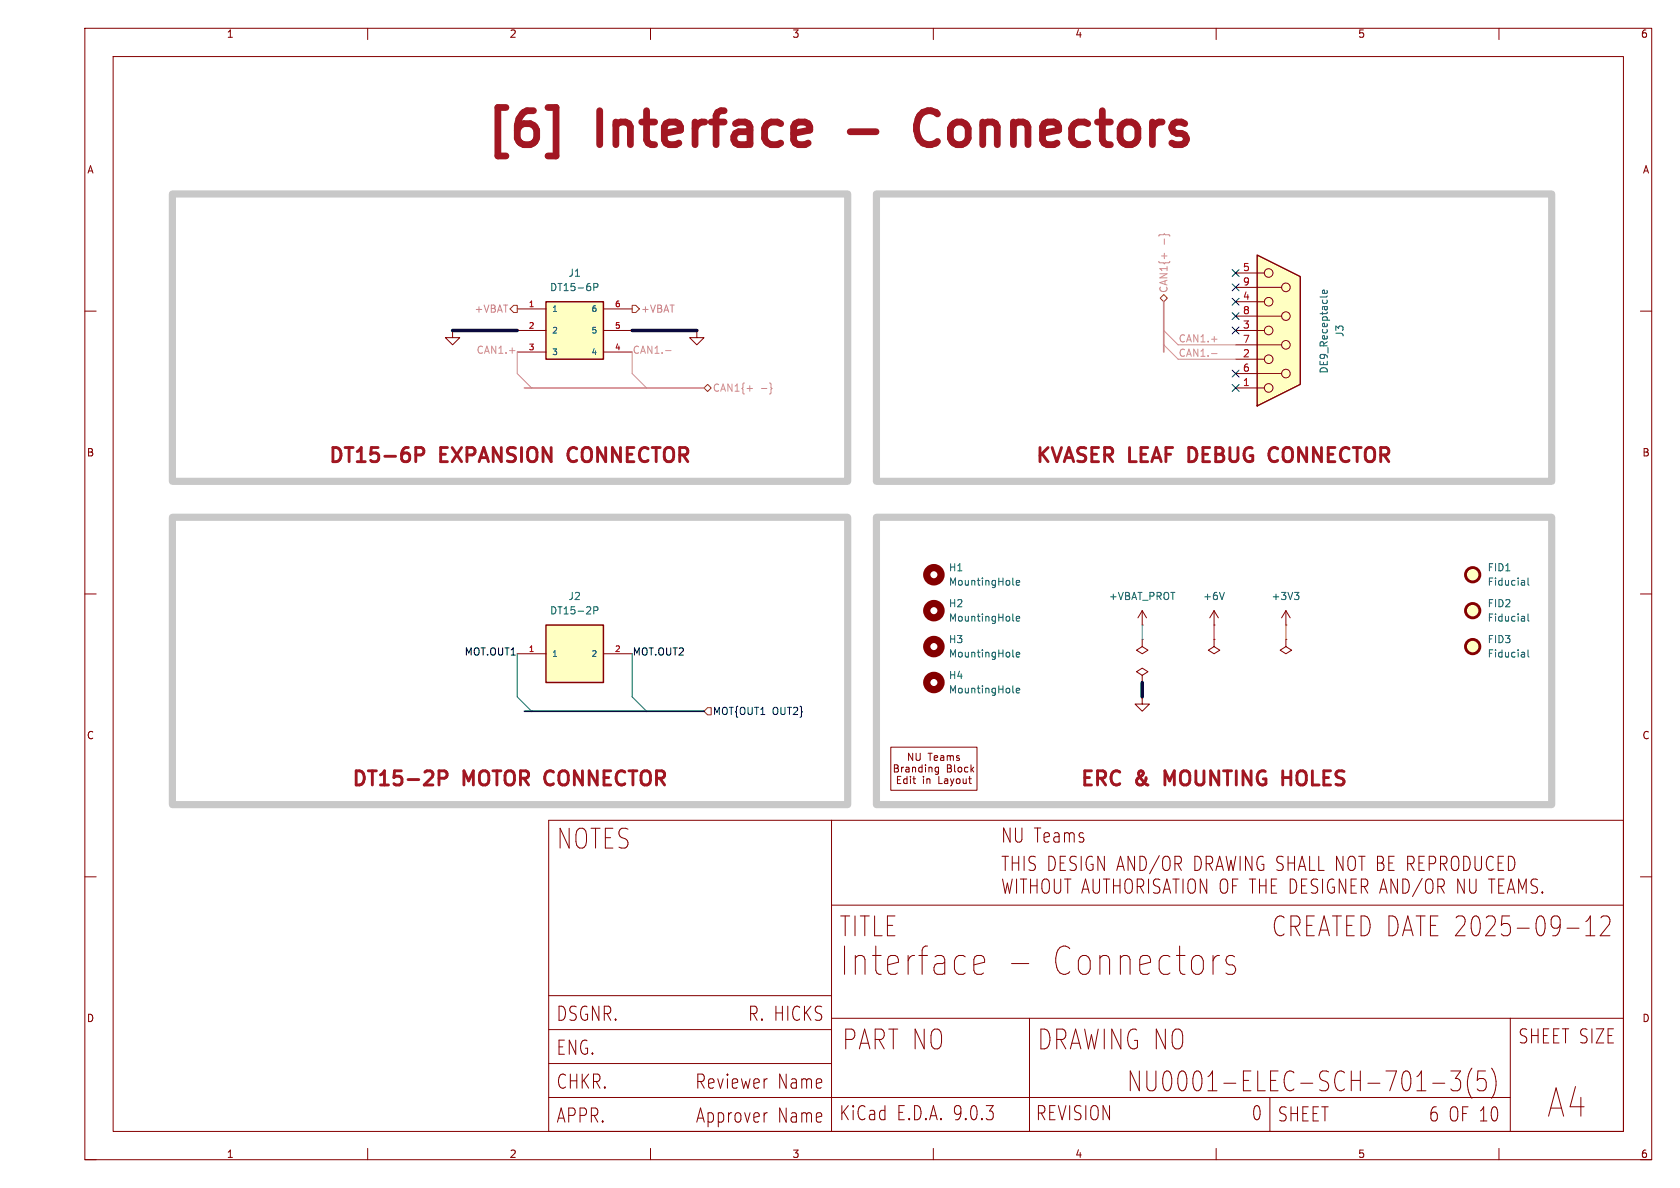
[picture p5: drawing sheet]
<svg xmlns="http://www.w3.org/2000/svg" width="297mm" height="210mm" viewBox="0 0 297 210" stroke-linecap="round" stroke-linejoin="round" font-family="sans-serif">
<g fill="none" stroke="#840000" stroke-width=".18">
<path d="M15 5h277v200h-277zM20 10h267v190h-267zM65 5v2M115 5v2M165 5v2M215 5v2M265 5v2M15 55h2M290 55h2M15 105h2M290 105h2M15 155h2"/>
<path d="M147 145h140v55h-140zM147 145h-50v55h50M177.2 155.4l.5 2.5 .4-1.8 .4 1.8 .5-2.5M179.7 155.4v2.5M181 155.4v2.5M182.2 155.4v2.5M182.2 156.6h1.1M183.3 155.4v2.5M184.7 155.4l-.2 .1a2.12 2.12 0 0 0 0 2.3l.2 .1 .5-.1a2.12 2.12 0 0 0 0-2.3l-.2-.1M186.4 155.4v2l.4 .5 .5-.1 .2-.4v-2M188.8 155.4v2.5M191.2 157.9l.7-2.5 .7 2.5"/>
<path d="M191.4 157.2h1M193.2 155.4v2l.4 .5 .6-.1 .2-.4v-2M195.6 155.4v2.5M196.9 156.6h1.1M196.9 155.4v2.5M198 155.4v2.5M199.3 155.4l-.2 .1a2.12 2.12 0 0 0 0 2.3l.2 .1 .6-.1a2.12 2.12 0 0 0 0-2.3l-.2-.1M201 155.4v2.5M201.5 156.7l.7 1.2M201.8 155.4a.73 .73 0 0 1 .4 .6 .73 .73 0 0 1-.4 .7h-.8M203 155.4v2.5M204.3 155.4a.65 .65 0 0 0-.4 .6 .65 .65 0 0 0 .4 .6 .71 .71 0 0 1 .7 .4 .71 .71 0 0 1-.1 .8l-.2 .1-.8-.1"/>
<path d="M204.8 155.4l.2 .1M205.6 157.9l.7-2.5 .7 2.5M205.8 157.2h1M207.9 155.4v2.5M209.1 155.4v2.5M210.5 155.4l-.2 .1a2.12 2.12 0 0 0 0 2.3l.2 .1 .5-.1a2.12 2.12 0 0 0 0-2.3l-.1-.1M213.3 155.4v2.5l-1.1-2.5v2.5M216.2 155.4l-.2 .1a2.12 2.12 0 0 0 0 2.3l.2 .1 .6-.1a2.12 2.12 0 0 0 0-2.3l-.2-.1M217.9 156.6h.7M217.9 155.4v2.5M221.4 155.4v2.5M222.7 156.6h1.1"/>
<path d="M222.7 155.4v2.5M223.8 155.4v2.5M224.8 156.6h.6M224.8 155.4v2.5h.9M228.1 155.4v2.5h.5a1.49 1.49 0 0 0 .4-2.1l-.4-.4M230.1 156.6h.7M230.1 155.4v2.5h.9M232.2 155.4a.65 .65 0 0 0-.4 .6 .65 .65 0 0 0 .4 .6 .71 .71 0 0 1 .7 .4 .71 .71 0 0 1-.1 .8l-.2 .1-.8-.1M232.7 155.4l.3 .1M233.8 155.4v2.5M235.3 155.4a1.49 1.49 0 0 0-.4 2.1 .61 .61 0 0 0 1 .2v-.9h-.4M235.6 155.4l.2 .1"/>
<path d="M237.9 155.4v2.5l-1.1-2.5v2.5M238.9 156.6h.6M238.9 155.4v2.5h.9M240.7 155.4v2.5M241.1 156.7l.7 1.2M241.4 155.4a.73 .73 0 0 1 .4 .6 .73 .73 0 0 1-.4 .7h-.7M243.9 157.9l.7-2.5 .6 2.5M244.1 157.2h.9M247 155.4v2.5l-1.1-2.5v2.5M248 155.4v2.5h.5a1.49 1.49 0 0 0 .5-2.1l-.5-.4M251.4 155.3l-1.7 3.2M252.5 155.4l-.2 .1a2.12 2.12 0 0 0 0 2.3l.2 .1 .5-.1a2.12 2.12 0 0 0 0-2.3l-.1-.1"/>
<path d="M254.2 155.4v2.5M254.7 156.7l.6 1.2M255 155.4a.73 .73 0 0 1 .4 .6 .73 .73 0 0 1-.4 .7h-.8M258.9 155.4v2.5l-1.2-2.5v2.5M259.8 155.4v2l.4 .5 .6-.1 .2-.4v-2M263.7 155.4v2.5M265 156.6h.6M265 155.4v2.5h.9M266.5 157.9l.6-2.5 .7 2.5M266.7 157.2h.9M268.5 157.9v-2.5l.6 1.8 .7-1.8v2.5M271 155.4a.65 .65 0 0 0-.3 .6 .65 .65 0 0 0 .3 .6 .71 .71 0 0 1 .7 .4 .71 .71 0 0 1-.1 .8l-.2 .1-.7-.1"/>
<path d="M271.5 155.4l.3 .1M272.7 157.7l.1 .1-.1 .1M272.7 157.7l-.1 .1 .1 .1M272.7 157.7v.2M290 155h2M97 176h50M147 160h140M172.2 170.6l1.9-.5v-.5l-.2-.5-.4-.2h-.8l-.3 .2-.2 .5v1.9l.2 .5 .3 .2h.8l.4-.2M178.8 170.3h3.1M218.3 169.1l-.4-.2h-.6a.89 .89 0 0 0-.6 .8 .89 .89 0 0 0 .6 .9h.6a.89 .89 0 0 1 .6 .8 .89 .89 0 0 1-.6 .8h-.8l-.4-.2M277 164.1h2.2M280.4 165.4h1.6"/>
<path d="M280.4 162.9l.2-.2 .6-.8v3.5M283 162.2l.4-.3h.7a1.01 1.01 0 0 1 .4 1.5l-1.6 2h1.7M97 194h170M97 188h50M97 182h50M135.5 196.7h.2M147 180h140M182 180v20M224.5 194v6M253.3 191.5h2.1M256.5 189.3h1.7l-.9 1.4a.77 .77 0 0 1 .9 .6v.9l-.2 .5-.3 .1h-.8l-.4-.3M260.2 188.8a4.8 4.8 0 0 0 0 5.4"/>
<path d="M262.6 189.3h-1.3l-.1 1.7 .4-.3h.6l.3 .1a1.44 1.44 0 0 1 0 1.9l-.3 .1h-.6l-.4-.3M263.7 188.8a4.8 4.8 0 0 1 0 5.4M267 180v20M15 205h2M65 203v2M115 203v2M165 203v2M215 203v2M265 203v2M290 205h2"/>
</g>
<path d="M96.5 53.3h10.2v10.2h-10.2z" fill="#ffffc2"/>
<path d="M96.5 53.3h10.2v10.2h-10.2z" fill="none" stroke="#840000" stroke-width=".25"/>
<path d="M80 58.4v1.3h1.3l-1.3 1.3-1.3-1.3h1.3M80 58.4h.1M91.4 54.6h5.1M91.4 58.4h5.1M106.7 54.6h5.1M106.7 58.4h5.1M91.4 62.2h5.1M106.7 62.2h5.1M214.6 110.5h.1M214.6 108l-.7 1.2M214.6 108l.8 1.2M214.6 108v2.5" fill="none" stroke="#840000" stroke-width=".18"/>
<path d="M105 50.8l.6-.1 .1-.2v-.3l-.7-.1v1.3M216.4 104.7l-.4 1.3" fill="none" stroke="#006464" stroke-width=".18"/>
<path d="M96.5 110.5h10.2v10.2h-10.2z" fill="#ffffc2"/>
<path d="M96.5 110.5h10.2v10.2h-10.2z" fill="none" stroke="#840000" stroke-width=".25"/>
<g fill="none" stroke="#840000" stroke-width=".18">
<path d="M91.4 115.6h5.1M106.7 115.6h5.1M201.9 110.5h.1M201.9 119.4l1-.7-1-.6-1 .6 1 .7v1.3M201.9 113v1.3l1 .6-1 .7-1-.7 1-.6M201.9 113h.1M201.9 108l-.7 1.2M201.9 108l.8 1.2M201.9 108v2.5M214.6 113v1.3l1 .6-1 .7-1-.7 1-.6M214.6 113h.1M227.3 110.5h.1"/>
<path d="M227.3 113v1.3l1 .6-1 .7-1-.7 1-.6M227.3 113h.1M227.3 108l-.7 1.2M227.3 108l.8 1.2M227.3 108v2.5M201.9 120.7h.1"/>
</g>
<g fill="none" stroke="#006464" stroke-width=".18">
<path d="M105 107.9h.6l.1-.2v-.3l-.7-.1v1.2M179.1 116l.1 .1M179.1 109.6l.1 .2M179.1 103.3l.1 .1M179.7 115.7l.6-.1-.1-.2-.4-.1-.1 .2v.6h.5M179.7 103l.6-.1-.1-.2-.4-.1-.1 .2v.6h.5M179.7 109.4l.6-.1-.1-.3h-.4l-.1 .1v.6h.5M228.8 104.7h.8l-.4 .5M229.4 105.2l.2 .2v.3l-.2 .3M269.5 102.7v.7M269.5 109v.8M269.5 115.4v.7"/>
<path d="M269.5 103.4h-.1M269.5 102.9l-.1 .1M269.5 109.7l-.1 .1M269.5 109.3h-.1M269.5 116.1h-.1M269.5 115.6l-.1 .1M270.1 102.2v1.1l.2 .1M270.1 108.5v1.1l.2 .2M270.1 114.9v1.1l.2 .1"/>
</g>
<g fill="#ffffc2" stroke="#ffffc2" stroke-width=".18">
<circle cx="260.4" cy="101.6" r="1.27"/>
<circle cx="260.4" cy="107.9" r="1.27"/>
<circle cx="260.4" cy="114.3" r="1.27"/>
</g>
<g fill="none" stroke="#840000" stroke-width=".51">
<circle cx="260.4" cy="101.6" r="1.27"/>
<circle cx="260.4" cy="107.9" r="1.27"/>
<circle cx="260.4" cy="114.3" r="1.27"/>
</g>
<g fill="none" stroke="#840000" stroke-width="1.3">
<circle cx="165.1" cy="101.6" r="1.27"/>
<circle cx="165.1" cy="114.3" r="1.27"/>
<circle cx="165.1" cy="107.9" r="1.27"/>
</g>
<path d="M222.2 45.1l7.7 3.8v19l-7.7 3.9z" fill="#ffffc2"/>
<path d="M222.2 45.1l7.7 3.8v19l-7.7 3.9z" fill="none" stroke="#840000" stroke-width=".25"/>
<g fill="none" stroke="#840000" stroke-width=".18">
<path d="M123.2 58.4v1.3h1.3l-1.3 1.3-1.3-1.3h1.3M123.2 58.4h.1M218.4 58.4h5.1M218.4 55.9h8.2M218.4 53.3h5.1M218.4 50.8h8.2M218.4 48.3h5.1M218.4 68.6h5.1M218.4 66h8.2M218.4 63.5h5.1M218.4 61h8.2M157.5 132.1h15.2v7.6h-15.2z"/>
<path d="M158.1 135.2h.4l.3 .2-.3 .4 .3 .1v.3l-.2 .3h-.5zM158.1 135.8h.4M158.7 137.8h.4M159.3 137.2h-.6v1.3h.6M159.4 135.6v.9M159.7 135.6l-.3 .3M160.2 135.7h.5v.8M160.4 137.7h-.4l-.3 .2 .2 .6h.5M160.4 137.2v1.3M160.7 135.9l-.4 .1-.2 .2 .2 .3 .4-.1M161 137.2v.2M161 137.7v.8"/>
<path d="M161.3 135.7l.2-.1 .3 .1 .1 .8M161.3 135.6v.9M161.4 133.2v1.2l-.8-1.2v1.2M161.4 137.7h.5M161.6 137.2v1.1l.3 .2M162 133.2v1l.2 .2h.4l.1-.2v-1M163 135.7l-.3-.1-.3 .3 .1 .5h.5M163 135.2v1.3M163.3 137.2v.2M163.3 137.7v.8M163.6 135.2v.1M163.6 135.6v.9"/>
<path d="M163.9 137.8l.1-.1h.3l.1 .8M163.9 137.7v.8M164.1 133.2h.7M164.2 135.7l.2-.1 .3 .1 .1 .8M164.2 135.6v.9M164.4 133.2v1.2M165.2 134l.6-.1-.1-.3h-.4l-.1 .2v.6h.5M165.9 135.7l-.3-.1-.3 .3 .1 .5h.5M165.9 135.6v1.1l-.2 .2-.3-.1M166 137.2v1.3h.6M166.3 133.6h.5l.1 .8M166.9 133.9h-.5l-.2 .2 .2 .3h.5"/>
<path d="M167 137.7h.5v.8M167.5 133.7l.3-.1 .2 .2M167.5 133.6v.8M167.5 135.2h.4l.3 .2-.3 .4 .3 .1v.3l-.2 .3h-.5zM167.5 135.8h.4M167.5 138h-.4l-.2 .2 .2 .3h.4M168 133.8l.2-.2h.3v.8M168 133.8v.6M168 137.7l.3 .8M168.3 138.5l-.3 .4M168.6 137.7l-.3 .8M168.8 135.2v1.1l.1 .2"/>
<path d="M169.1 137.8l.2-.1 .4 .1v.5l-.1 .2h-.3l-.2-.1zM169.4 135.7l.2-.1 .4 .1v.5l-.1 .2-.3 .1-.2-.2zM169.6 133.6h-.3l-.2 .2 .1 .1 .4 .2v.3h-.5M170.3 137.7v.8h.3l.2-.1M170.8 137.7v.8M171.1 135.7l-.3-.1-.3 .3 .1 .5h.5M171.2 137.7h.5M171.4 137.2v1.1l.3 .2M171.7 135.2v1.3M171.8 136l.3 .5M172.1 135.6l-.4 .5M201.9 123.2v1.3h1.3l-1.3 1.2-1.2-1.2h1.2"/>
<path d="M201.9 123.2h.1"/>
<circle cx="224.3" cy="48.3" r=".76"/>
<circle cx="224.3" cy="58.4" r=".76"/>
<circle cx="224.3" cy="53.3" r=".76"/>
<circle cx="227.3" cy="55.9" r=".76"/>
<circle cx="227.3" cy="50.8" r=".76"/>
<circle cx="224.3" cy="68.6" r=".76"/>
<circle cx="224.3" cy="63.5" r=".76"/>
<circle cx="227.3" cy="61" r=".76"/>
<circle cx="227.3" cy="66" r=".76"/>
</g>
<path d="M234.6 51.3v.4l-.1 .2-.6-.1v-.5h.2l.1 .6M234.6 52.3v.1M179.1 122.3l.1 .2M179.7 122.1l.6-.1-.1-.3h-.4l-.1 .1v.6h.5" fill="none" stroke="#006464" stroke-width=".18"/>
<circle cx="165.1" cy="120.6" r="1.27" fill="none" stroke="#840000" stroke-width="1.3"/>
<path d="M204.9 41.7l.1-.2h.7l.1-.2 .2 .2h.6l.2 .2M205.7 58.4l2.6 2.6h10.1M205.8 44.8v.9M214.2 60h1M90.1 62h.9M91.4 62.2v3.8l2.6 2.6M111.8 62.2v3.8l2.5 2.6M117.7 62h.9M132.1 68.7h.9M136.1 67.7l.2 .2v.6l.2 .2-.2 .2v.6l-.2 .1M205.7 61l2.6 2.5h10.1M214.2 62.5h1" fill="none" stroke="#d98c8a" stroke-width=".18"/>
<path d="M90.8 54h.6v1.2h-.6l-.6-.6zM111.8 54h.6l.6 .6-.6 .6h-.6zM205.1 52.7l.6-.6 .7 .6-.7 .6zM124.5 68.6l.6-.7 .6 .7-.6 .6zM125.1 125.1h.6v1.3h-.6l-.6-.7z" fill="none" stroke="#725600" stroke-width=".18"/>
<path d="M205.7 53.3v8.9M92.7 68.6h31.8" fill="none" stroke="#d98c8a" stroke-width=".3"/>
<path d="M92.7 125.7h31.8" fill="none" stroke="#000084" stroke-width=".3"/>
<path d="M80 58.4h11.4M111.8 58.4h11.4M201.9 120.7v2.5" fill="none" stroke="#000" stroke-width=".61"/>
<path d="M201.9 110.5v2.5" fill="none" stroke="#4883a5" stroke-width=".18"/>
<path d="M227.3 110.5v2.5" fill="none" stroke="#a29b00" stroke-width=".18"/>
<path d="M91.4 115.6v7.6l2.6 2.5M111.8 115.6v7.6l2.5 2.5" fill="none" stroke="#009600" stroke-width=".18"/>
<path d="M214.6 110.5v2.5" fill="none" stroke="#d40020" stroke-width=".18"/>
<g fill="none" stroke="#000084" stroke-width=".18">
<path d="M217.8 55.3l1.2 1.2M217.8 57.8l1.2 1.2M217.8 50.2l1.2 1.2M217.8 47.7l1.2 1.2M217.8 52.7l1.2 1.2M219 55.3l-1.2 1.2M219 57.8l-1.2 1.2M219 50.2l-1.2 1.2M219 47.7l-1.2 1.2M219 52.7l-1.2 1.2M217.8 68l1.2 1.2M217.8 65.4l1.2 1.2"/>
<path d="M219 68l-1.2 1.2M219 65.4l-1.2 1.2"/>
</g>
<path d="M96.9 19h1.4v8.6h-1.4M164.6 19.6a2.02 2.02 0 0 0-2.3 1.4 3.8 3.8 0 0 0 .9 4.3l.8 .3h.6M150.3 23.3h4.6" fill="none" stroke="#a21622" stroke-width="1.2"/>
<path d="M225.4 79.1l-.6 .1-.2 .3M73.5 80.4h1a.68 .68 0 0 0 .5-.6 .68 .68 0 0 0-.5-.7h-1v2.5M224.6 81.3l.2 .2 .6 .1M77.6 137.6h1a.68 .68 0 0 0 .5-.7 .68 .68 0 0 0-.5-.6h-1v2.5M226.8 137.5h1.4" fill="none" stroke="#a21622" stroke-width=".51"/>
<path d="M30.5 34.3h119.4v50.8h-119.4zM154.9 34.3h119.4v50.8h-119.4zM30.5 91.4h119.4v50.8h-119.4zM154.9 91.4h119.4v50.8h-119.4z" fill="none" stroke="#c8c8c8" stroke-width="1.3"/>
<g font-size="8.4" fill="#a21622">
<text x="85.1" y="27.7">[6]</text>
<text x="105.8" y="27.7">Interface</text>
<text x="166.9" y="27.7">Connectors</text>
</g>
<g font-size="7" fill="#840000">
<text x="148.3" y="172.5">Interface</text>
<text x="185.1" y="172.5">Connectors</text>
<text x="273.6" y="197.7">A4</text>
</g>
<g font-size="4.9" fill="#840000">
<text x="98.3" y="150.2">NOTES</text>
<text x="148.3" y="165.7">TITLE</text>
<text x="225" y="165.7">CREATED DATE 2025-09-12</text>
<text x="148.8" y="185.7">PART NO</text>
<text x="183.3" y="185.7">DRAWING NO</text>
<text x="199.4" y="193.3">NU0001-ELEC-SCH-701-3(5)</text>
</g>
<g font-size="3.5" fill="#a21622">
<text x="57.8" y="81.9">DT15-6P</text>
<text x="77.8" y="81.9">EXPANSION</text>
<text x="101.5" y="81.9">CONNECTOR</text>
<text x="182.7" y="81.9">KVASER LEAF DEBUG</text>
<text x="226.4" y="81.9">CONNECTOR</text>
<text x="61.9" y="139.1">DT15-2P</text>
<text x="81.9" y="139.1">MOTOR</text>
<text x="97.4" y="139.1">CONNECTOR</text>
<text x="190.7" y="139.1">ERC</text>
<text x="200.9" y="139.1">&amp;</text>
<text x="206.9" y="139.1">MOUNTING</text>
<text x="228.7" y="139.1">HOLES</text>
</g>
<g font-size="3.5" fill="#840000">
<text x="176.9" y="149.2">NU Teams</text>
<text x="176.9" y="154.2">THIS DESIGN AND/OR</text>
<text x="210.8" y="154.2">DRAWING SHALL NOT BE REPRODUCED WITHOUT</text>
<text x="98.3" y="180.7">DSGNR.</text>
<text x="132.3" y="180.7">R. HICKS</text>
<text x="268.4" y="184.7">SHEET SIZE</text>
<text x="98.3" y="186.7">ENG.</text>
<text x="98.3" y="192.7">CHKR.</text>
<text x="122.9" y="192.7">Reviewer</text>
<text x="137.5" y="192.7">Name</text>
<text x="98.3" y="198.7">APPR.</text>
<text x="123" y="198.7">Approver</text>
<text x="137.5" y="198.7">Name</text>
<text x="148.3" y="198.3">KiCad</text>
<text x="158.4" y="198.3">E.D.A. 9.0.3</text>
<text x="183" y="198.3">REVISION</text>
<text x="221.3" y="198.3">0</text>
<text x="225.8" y="198.5">SHEET</text>
<text x="252.6" y="198.5">6 OF 10</text>
</g>
<g font-size="1.8" fill="#840000">
<text x="40" y="6.9">1</text>
<text x="90" y="6.9">2</text>
<text x="140" y="6.9">3</text>
<text x="190" y="6.9">4</text>
<text x="240" y="6.9">5</text>
<text x="290" y="6.9">6</text>
<text x="15.3" y="30.9">A</text>
<text x="290.3" y="30.9">A</text>
<text x="15.3" y="80.9">B</text>
<text x="290.3" y="80.9">B</text>
<text x="15.3" y="130.9">C</text>
<text x="290.3" y="130.9">C</text>
<text x="15.3" y="180.9">D</text>
<text x="290.3" y="180.9">D</text>
<text x="40" y="204.9">1</text>
<text x="90" y="204.9">2</text>
<text x="140" y="204.9">3</text>
<text x="190" y="204.9">4</text>
<text x="240" y="204.9">5</text>
<text x="290" y="204.9">6</text>
</g>
<g font-size="1.8" fill="#d98c8a">
<text x="206.6" y="43.4" transform="rotate(-90 206.6 43.4)">-}</text>
<text x="206.6" y="51.9" transform="rotate(-90 206.6 51.9)">CAN1{+</text>
<text x="84.2" y="62.7">CAN1.+</text>
<text x="111.8" y="62.7">CAN1.-</text>
<text x="208.3" y="60.6">CAN1.+</text>
<text x="208.3" y="63.2">CAN1.-</text>
<text x="125.9" y="69.4">CAN1{+</text>
<text x="134.4" y="69.4">-}</text>
</g>
<g font-size="1.8" fill="#006464">
<text x="97.1" y="51.7">DT15-6P</text>
<text x="100.4" y="49.1">J1</text>
<text x="237.7" y="59.7" transform="rotate(-90 237.7 59.7)">J3</text>
<text x="234.9" y="66.1" transform="rotate(-90 234.9 66.1)">DE9_Receptacle</text>
<text x="167.6" y="101.2">H1</text>
<text x="262.9" y="101.2">FID1</text>
<text x="100.4" y="106.3">J2</text>
<text x="167.6" y="107.5">H2</text>
<text x="167.6" y="103.7">MountingHole</text>
<text x="195.9" y="106.3">+VBAT_PROT</text>
<text x="212.6" y="106.3">+6V</text>
<text x="224.7" y="106.3">+3V3</text>
<text x="262.9" y="107.5">FID2</text>
<text x="262.9" y="103.7">Fiducial</text>
<text x="97.1" y="108.8">DT15-2P</text>
<text x="167.6" y="113.9">H3</text>
<text x="167.6" y="110.1">MountingHole</text>
<text x="262.9" y="113.9">FID3</text>
<text x="262.9" y="110.1">Fiducial</text>
<text x="167.6" y="116.4">MountingHole</text>
<text x="262.9" y="116.4">Fiducial</text>
<text x="167.6" y="120.2">H4</text>
<text x="167.6" y="122.8">MountingHole</text>
</g>
<g font-size="1.8" fill="#a90000">
<text x="219.6" y="53.1">4</text>
<text x="219.6" y="50.5">9</text>
<text x="219.6" y="48">5</text>
<text x="219.6" y="58.2">3</text>
<text x="219.6" y="55.6">8</text>
<text x="219.6" y="65.8">6</text>
<text x="219.6" y="63.2">2</text>
<text x="219.6" y="60.7">7</text>
<text x="219.6" y="68.3">1</text>
</g>
<g font-size="1.8" fill="#c647c2">
<text x="83.8" y="55.5">+VBAT</text>
<text x="113.2" y="55.5">+VBAT</text>
</g>
<g font-size="1.8" fill="#0f0f0f">
<text x="82" y="116.1">MOT.OUT1</text>
<text x="111.8" y="116.1">MOT.OUT2</text>
</g>
<g font-size="1.8" fill="#000084">
<text x="125.9" y="126.6">MOT{OUT1</text>
<text x="136.5" y="126.6">OUT2}</text>
</g>
<g font-size="1.4" fill="#a90000">
<text x="93.4" y="54.4">1</text>
<text x="93.4" y="58.2">2</text>
<text x="108.6" y="54.4">6</text>
<text x="108.6" y="58.2">5</text>
<text x="93.4" y="62">3</text>
<text x="108.6" y="62">4</text>
<text x="93.4" y="115.3">1</text>
<text x="108.6" y="115.3">2</text>
</g>
<g font-size="1.4" fill="#006464">
<text x="97.5" y="55.3">1</text>
<text x="97.5" y="59.2">2</text>
<text x="104.4" y="55.3">6</text>
<text x="104.4" y="59.2">5</text>
<text x="97.5" y="63">3</text>
<text x="104.4" y="63">4</text>
<text x="97.5" y="116.3">1</text>
<text x="104.4" y="116.3">2</text>
</g>
</svg>
